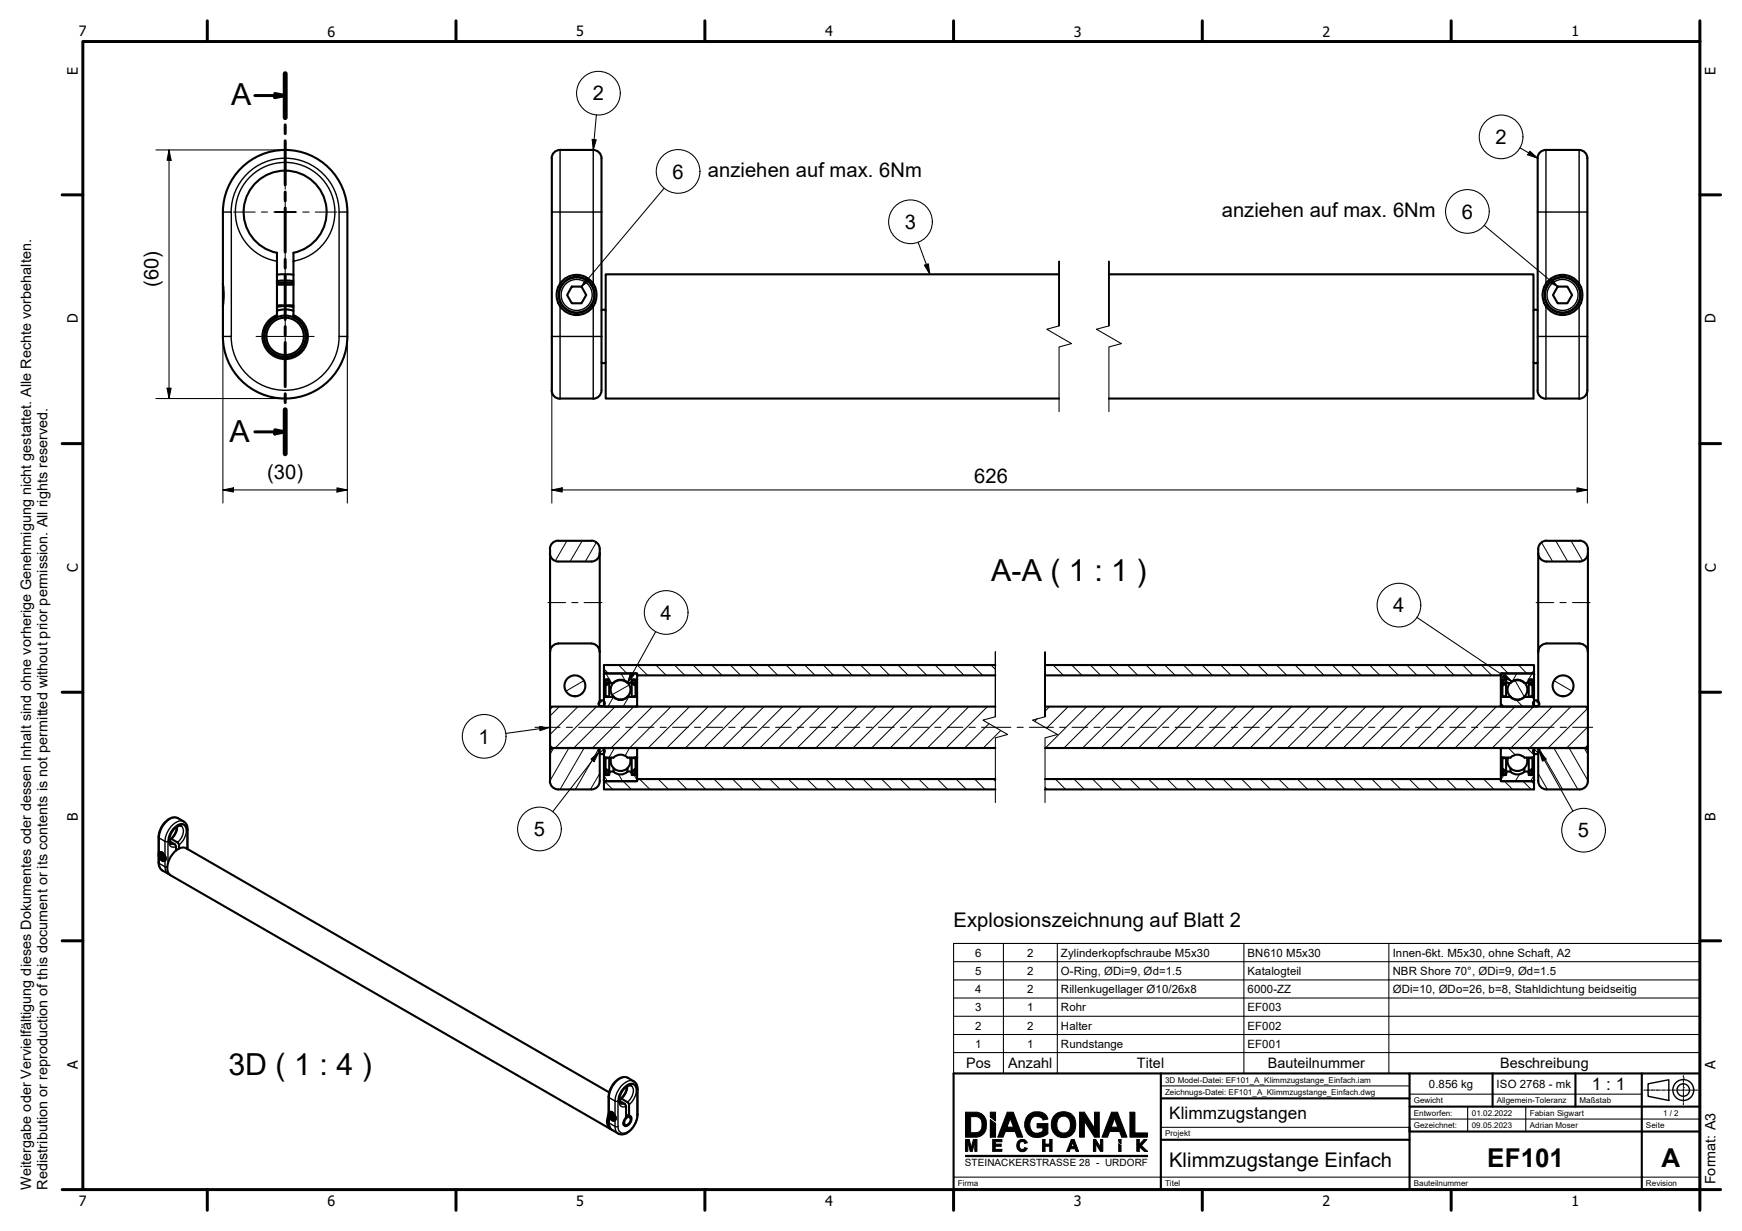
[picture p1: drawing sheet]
<svg xmlns="http://www.w3.org/2000/svg" width="420mm" height="297mm" viewBox="0 0 420 297" stroke-linecap="round" stroke-linejoin="round" font-family="sans-serif">
<!-- layer: Hatch (ISO) -->
<g fill="none" stroke="#000" stroke-width=".24">
<path d="M136.7 130.5l-2.8 4.8M140.4 130.5l-2.9 5M143.8 130.9l-2.6 4.6M371.8 130.9l2.7 4.6M375.2 130.5l2.9 5M378.9 130.5l2.8 4.8M134.9 170.5l-2.2 2.2M139.4 170.5l-6.7 6.7M140.8 164.2l-4.2 2.5M143.9 170.5l-10 10M145.3 169l-.9 1M145.7 161.4l1 1.1"/>
<path d="M145.9 167.2h.1M146.1 162.5l1.3 2.3M148 168.2l-1.4 2.3M148.4 170.5l-10 10M149.2 160.5l2 2M149.8 162.5l1.2 2.1M151.6 168.2l-1.3 2.3M151.7 165.3l-4 2.3M152.9 170.5l-10 10M153.4 165.4l-.1 .2M153.5 162.5l.2 .3M153.7 160.5l2.5 2.5"/>
<path d="M157.4 170.5l-10 10M158.2 160.5l2.5 2.5M161.8 170.5l-10 10-1.1 1.9M162.7 160.5l2.5 2.5M166.3 170.5l-10 10M167.2 160.5l2.5 2.5M170.8 170.5l-10 10M171.7 160.5l2.5 2.5M175.3 170.5l-10 10M176.1 160.5l2.5 2.5M179.8 170.5l-10 10M180.6 160.5l2.5 2.5"/>
<path d="M184.3 170.5l-10 10M185.1 160.5l2.5 2.5M188.8 170.5l-10 10M189.6 160.5l2.5 2.5M193.3 170.5l-10 10M194.1 160.5l2.5 2.5M197.8 170.5l-10.1 10M198.6 160.5l2.5 2.5M202.3 170.5l-10 10M203.1 160.5l2.5 2.5M206.8 170.5l-10 10M207.6 160.5l2.5 2.5"/>
<path d="M211.2 170.5l-9.9 10M212.1 160.5l2.5 2.5M215.7 170.5l-10 10M216.6 160.5l2.5 2.5M220.2 170.5l-10 10M221.1 160.5l2.5 2.5M224.7 170.5l-10 10M225.6 160.5l2.4 2.5M229.2 170.5l-10 10M230 160.5l2.5 2.5M233.7 170.5l-10 10M234.5 160.5l2.5 2.5"/>
<path d="M238.2 170.5l-10 10M238.5 174.6l-5.8 5.9M239 160.5l1.1 1M241.4 176.3l-4.2 4.2M250.2 173.4l-.6 .7M253.2 170.5l-1.1 1.1M254 160.5l2.5 2.5M257.6 170.5l-5.2 5.2M258.5 160.5l2.5 2.5M262.1 170.5l-10 10M263 160.5l2.5 2.5M266.7 170.5l-10.1 10"/>
<path d="M267.5 160.5l2.5 2.5M271.1 170.5l-10 10M271.9 160.5l2.5 2.5M275.6 170.5l-10 10M276.4 160.5l2.5 2.5M280.1 170.5l-10 10M280.9 160.5l2.6 2.5M284.6 170.5l-10 10M285.5 160.5l2.5 2.5M289.1 170.5l-10 10M289.9 160.5l2.5 2.5M293.6 170.5l-10 10"/>
<path d="M294.4 160.5l2.5 2.5M298.1 170.5l-10 10M298.9 160.5l2.5 2.5M302.6 170.5l-10 10M303.4 160.5l2.5 2.5M307 170.5l-9.9 10M307.9 160.5l2.5 2.5M311.5 170.5l-10 10M312.4 160.5l2.5 2.5M316 170.5l-10 10M316.9 160.5l2.5 2.5M320.5 170.5l-10 10"/>
<path d="M321.4 160.5l2.4 2.5M325 170.5l-10 10M325.8 160.5l2.5 2.5M329.5 170.5l-10 10M330.3 160.5l2.5 2.5M334 170.5l-10 10M334.8 160.5l2.5 2.5M338.5 170.5l-10 10M339.3 160.5l2.5 2.5M343 170.5l-10 10M343.8 160.5l2.5 2.5M347.5 170.5l-10 10"/>
<path d="M348.3 160.5l2.5 2.5M352 170.5l-10 10M352.8 160.5l2.5 2.5M356.4 170.5l-9.9 10M357.3 160.5l2.5 2.5M360.9 170.5l-10 10M361.8 160.5l2 2M362 169.7l.8 .8M362.2 162.5l-.2 .3M362.2 168l.3 .2M362.3 164.4h.1M363.1 164.8l.2 .1"/>
<path d="M365.4 164.2l2.3 3.9M365.4 170.5l-10 10M365.6 168.8l1.7 1.7M365.8 162.5l-1.1 2.1M366.3 160.5l2 2M369.4 168.2l.6 .5M369.5 162.5l-1.3 2.3M369.8 167.2h-.2M369.9 170.5l-10 10M370.3 169l.9 1M374.4 170.5l-10 10M374.8 164.2l4.3 2.5"/>
<path d="M378.9 170.5l-10 10M382.9 170.9l-9.5 9.6M383 179.9l-.6 .6M383 175.4l-5.1 5.1M133.5 180.5l-.8 1.5M137.2 180.5l-4.5 7.9M140.9 180.5l-5.8 10M144.4 180.7l-5.6 9.8M144.7 186.6l-2.3 3.9M145.7 187.1l.8 1.4M145.7 180.7l-1.1 1.1M145.9 185.5l1 .6"/>
<path d="M146 188.7l1.8 1.8M148.2 180.5l-1.3 2.3M149.1 186.8l1.1 1.7M150.3 188.5l2 2M153 187l.6 1.2M153.4 183.4l-.1 .1M154.3 188l2.5 2.5M158.7 188l2.5 2.5M163.2 188l2.5 2.5M167.7 188l2.5 2.5M172.2 188l2.5 2.5M176.7 188l2.5 2.5"/>
<path d="M181.2 188l2.5 2.5M185.7 188l2.5 2.5M190.2 188l2.5 2.5M194.6 188l2.6 2.5M199.2 188l2.5 2.5M203.7 188l2.5 2.5M208.2 188l2.5 2.5M212.6 188l2.5 2.5M217.1 188l2.5 2.5M221.6 188l2.5 2.5M226.1 188l2.5 2.5M230.6 188l2.5 2.5"/>
<path d="M235.1 188l2.5 2.5M239.6 188l.5 .5M252.1 190l.5 .5M254.6 188l2.4 2.5M259 188l2.5 2.5M263.5 188l2.5 2.5M268 188l2.6 2.5M272.5 188l2.5 2.5M277 188l2.5 2.5M281.5 188l2.5 2.5M286 188l2.5 2.5M290.5 188l2.5 2.5"/>
<path d="M295 188l2.5 2.5M299.5 188l2.5 2.5M304 188l2.5 2.5M308.4 188l2.5 2.5M312.9 188l2.5 2.5M317.4 188l2.5 2.5M321.9 188l2.5 2.5M326.4 188l2.5 2.5M330.9 188l2.5 2.5M335.4 188l2.5 2.5M339.9 188l2.5 2.5M344.4 188l2.5 2.5"/>
<path d="M348.9 188l2.5 2.5M353.4 188l2.5 2.5M357.8 188l2.5 2.5M362.3 186.3l.1 .1M362.5 182.8l.3 .2M362.7 187l-.7 1.2M362.8 188.5l2 2M363 186.8h.1M363.8 180.5l1.7 1.7M366.5 186.8l-1 1.7M367.3 188.5l2 2M368.3 180.5l1.7 1.7"/>
<path d="M369.8 185.5l-1.1 .6M370 187.1l-.8 1.4M370 180.7l1 1.1M371 186.6l2.2 3.9M371.3 180.7l5.6 9.8M374.8 180.5l5.8 10M378.5 180.5l4.5 7.9M382.1 180.5l.9 1.5"/>
</g>
<!-- layer: Visible (ISO) -->
<g fill="none" stroke="#000" stroke-width=".51">
<path d="M370.9 38.2v56M372.9 36.2a2.01 2.01 0 0 0-2.1 2M372.9 36.2h8a2.01 2.01 0 0 1 2 2v56a2.01 2.01 0 0 1-2 2M58.2 40.6a15 15 0 0 1 16.3-3.3 15 15 0 0 1 9.3 13.9v30a15 15 0 0 1-15 15 15 15 0 0 1-15-15v-30a15 15 0 0 1 4.4-10.6zM53.8 68.4l.2 2.8-.2 2.7M66.8 76.6a5 5 0 0 0-2 7.6 5 5 0 0 0 7.9 0 5 5 0 0 0-1.9-7.6M66.8 74.1l2.3-.3 1.7 .3M66.8 61a10 10 0 0 1-6.3-15.4 10 10 0 0 1 16.6 0 10 10 0 0 1-6.3 15.4M66.8 68.3l2.3-.2 1.7 .2M66.8 66.3l2.3-.1 1.7 .1M66.8 75l2.3-.3 1.7 .3M66.8 76.1a5.5 5.5 0 0 0-2.4 8.4 5.5 5.5 0 0 0 8.7 0 5.5 5.5 0 0 0-2.3-8.4"/>
<path d="M66.8 68.7h4M66.8 73.7h4M66.8 61v15.6M70.8 67.8l-2.3-.1-1.7 .1M70.8 61v15.6M137.9 69.2h2.4l1.1 2-1.1 2h-2.4l-1.1-2zM146.1 74.9a.74 .74 0 0 0-1 0M255.4 66.2h-109.3v30h109.3M267.5 66.2h102.4v30h-102.4M370.8 74.9a.74 .74 0 0 0-.9 0M375.7 69.2h2.3l1.2 2-1.2 2h-2.3l-1.1-2zM135.1 96.2a1.94 1.94 0 0 1-2-2v-56a2.01 2.01 0 0 1 2-2h8a2.01 2.01 0 0 1 2 2v56a2.01 2.01 0 0 1-2 2"/>
<path d="M135.1 96.2h8M145.1 87.5a.74 .74 0 0 0 1 0M369.9 87.5a.74 .74 0 0 0 .9 0M370.8 94.2a2.01 2.01 0 0 0 2.1 2M372.9 96.2h8M132.6 133.5a2.01 2.01 0 0 0 2 2h8.1a2.01 2.01 0 0 0 2-2M371 133.5a2.01 2.01 0 0 0 2 2h8M381 130.5a2.01 2.01 0 0 1 2 2v37.9M381 130.5h-8a2.01 2.01 0 0 0-2 2v36.7M383 133.5a2.01 2.01 0 0 1-2 2M132.7 157.3a2.02 2.02 0 0 1 2-2h8a2.1 2.1 0 0 1 2 2M371 157.3a2.02 2.02 0 0 1 2-2h8a2.02 2.02 0 0 1 2 2"/>
<path d="M132.7 180v1M133 170.7l-.3-.3v.6M144.4 169.7v.4M144.7 169.2v-36.7a1.94 1.94 0 0 0-2-2h-8.1a2.01 2.01 0 0 0-2 2l.1 37.9M145.6 170.2l.3 .3M145.7 162l.4 .5h7.6v.5h86.4M145.7 170.2v-2h2.3a2.35 2.35 0 0 0 3.3 0h2.4v2M145.7 163.9v4.3M145.9 164.5v3.7v-.3M145.9 162.5l-.3 .3M146 162.5h7.3M146.3 165a.53 .53 0 0 1-.2-.9 .53 .53 0 0 1 .8 .4v.5l-.9 .4v2.5l.5 .1v.2h-.4l-.2-.3"/>
<path d="M146.4 164.9l-.1 .3M146.4 164.9v.2M146.4 164.8a.36 .36 0 0 1-.3-.3 .36 .36 0 0 1 .3-.4 .36 .36 0 0 1 .4 .4v.4l-.9 .4v2.6M146.9 165v3.2M148 168.1h.1M151.3 168.1h.1M152.4 165v3.2M152.9 164.8a.36 .36 0 0 0 .3-.3 .36 .36 0 0 0-.3-.4 .36 .36 0 0 0-.4 .4v.4l.9 .4M152.9 164.9l.1 .3M152.9 164.9v.2M153 165a.53 .53 0 0 0 .2-.9 .53 .53 0 0 0-.8 .4v.5l.9 .4v2.5M153.2 168h-.4v.2h.4"/>
<path d="M153.2 167.9v.1M153.4 167.9l-.2 .3M153.4 164.5v3.7M153.7 163.9v4.3M153.7 170.2v.3M153.7 170.2l-.3 .3h-7.4M240.1 170.5h-107l-.4 .5v9l.4 .5h107M240.1 160.5h-94.4v3.4h1.2v.9h1.1a2.4 2.4 0 0 1 3.3 0h1.1v-.9h1.3v-1.1l-.3-.3M252.1 170.5h130.4l.5 .5v9l-.5 .5h-130.4M252.1 160.5h117.9v1.5l-.5 .5h-7.5v.5h-109.9M362 170.2v-2h2.3a2.4 2.4 0 0 0 3.4 0h2.3v2M362 163.9v4.3"/>
<path d="M362 170.2v.3M362 170.2l.3 .3M362.2 164.5v3.7v-2.9l.9-.4v-.4a.36 .36 0 0 0-.3-.4 .36 .36 0 0 0-.4 .4 .36 .36 0 0 0 .4 .3M362.3 162.5h7.4M362.3 162.5l-.3 .3v1.1h1.3v.9h1a2.4 2.4 0 0 1 3.4 0M362.8 164.9l-.2 .3M362.8 164.9v.2M363.3 164.5v.5l-.9 .4v2.5l.5 .1v.2h-.4l-.3-.3M363.3 165v3.2M363.3 164.5a.53 .53 0 0 0-.8-.4 .53 .53 0 0 0 .1 .9M364.3 168.1h.1M367.7 168.1h.1"/>
<path d="M368.7 165v3.2M368.9 164.5v.4l.9 .4M368.9 164.5a.36 .36 0 0 1 .4-.4 .36 .36 0 0 1 .3 .4 .36 .36 0 0 1-.3 .3M369.2 165.1v-.2l.2 .3M369.4 165a.53 .53 0 0 0 .2-.9 .53 .53 0 0 0-.9 .4v.5l.9 .4-.1 2.6M369.5 168h-.4v.2h.4M369.7 162.5l.3 .3M369.8 164.5v3.7M369.8 167.9l-.3 .3M370 162v1.9h-1.3v.9h-1M370 163.9v4.3M370 170.2l-.3 .3h-7.4"/>
<path d="M371.3 169.7v.4M382.7 170.7l.3-.3v.6M383 180v1M42.7 199.5a4.3 4.3 0 0 1-1.6 3M43.7 199.3a2.69 2.69 0 0 0-2.6 2.1l-.2 .9a1.41 1.41 0 0 0 .3 1.4M133.1 180.5h11l.6 .5v7.5a2.01 2.01 0 0 1-2 2h-8.1a1.94 1.94 0 0 1-1.9-2v-7.5zM145.6 188.2l.3 .3M145.7 180.8v2h2.3a2.4 2.4 0 0 1 3.4 0h2.3v-2M145.7 182.8v4.2M145.9 185.6l.9 .5v.4a.36 .36 0 0 1-.4 .3 .36 .36 0 0 1-.3-.3 .36 .36 0 0 1 .3-.4M145.9 182.8v3.7M145.9 180.5l-.3 .3"/>
<path d="M146 180.5h7.4l.3 .3M146.1 182.8h.4v.2h-.5v2.5l.9 .5v.5a.53 .53 0 0 1-.8 .4 .53 .53 0 0 1 .2-.9M146.1 182.8l-.2 .2M146.3 186l.1 .1M146.3 185.8v.2M146.4 185.9v.2M146.9 182.8v3.2M147.4 182.8a2.39 2.39 0 0 0 2.3 3.2 2.39 2.39 0 0 0 2.2-3.2M148 186.2a2.39 2.39 0 0 0 3.3 0M148 185.4v.8h-1.1v.8h-1.2v2M151.3 185.4v.8h1.1v.8h1.3v1.2l-.2 .3h-7.5M152.4 182.8v3.2"/>
<path d="M152.9 185.9v.2M153 186l-.1 .1M153 185.8v.2M153.2 183h.1M153.2 182.8l.2 .2v2.6l-.9 .5v.4a.36 .36 0 0 0 .4 .3 .36 .36 0 0 0 .3-.3 .36 .36 0 0 0-.3-.4M153.2 182.8h-.4v.2h.4M153.3 183v2.5l-.9 .5v.5a.53 .53 0 0 0 .8 .4 .53 .53 0 0 0-.2-.9M153.4 182.8v3.7M153.7 180.5v.3M153.7 182.8v4.2M240.1 188h-86.4v.5h-7.6l-.4 .5v1.5h94.4M252.1 188h109.9v.5h7.5l.5 .5v1.5h-117.9"/>
<path d="M362 180.8v2h2.3a2.35 2.35 0 0 1 3.4 0h2.3v-2M362 180.5v.3M362 182.8v4.2M362.2 185.6l.9 .5v.4a.36 .36 0 0 1-.3 .3 .36 .36 0 0 1-.4-.3 .36 .36 0 0 1 .4-.4M362.2 182.8v3.7M362.3 180.5l-.3 .3M362.4 182.8l-.2 .2M362.5 182.8h.4v.2h-.5v2.5l.9 .5v.5M362.6 185.8l.2 .3M362.6 186a.53 .53 0 0 0-.1 .9 .53 .53 0 0 0 .8-.4M362.8 185.9v.2M363.3 182.8v3.2"/>
<path d="M363.8 182.8a2.39 2.39 0 0 0 2.2 3.2 2.39 2.39 0 0 0 2.2-3.2M364.3 186.2a2.39 2.39 0 0 0 3.4 0M364.3 185.4v.8h-1v.8h-1.3v1.2l.3 .3M367.7 185.4v.8h1v.8h1.3v2M368.7 182.8v3.2M369.2 185.9v.2l.2-.1M369.3 186.1a.36 .36 0 0 1 .3 .4 .36 .36 0 0 1-.3 .3 .36 .36 0 0 1-.4-.3M369.4 185.8v.2M369.5 182.8h-.4l.4 .2M369.5 182.8l.3 .2v2.6l-.9 .5v.4M369.5 183l.1 2.5-.9 .5v.5a.53 .53 0 0 0 .9 .4 .53 .53 0 0 0-.2-.9M369.7 180.5l.3 .3"/>
<path d="M369.8 182.8v3.7M370 182.8v4.2M370 188.2l-.3 .3h-7.4M381 190.5h-8a2.01 2.01 0 0 1-2-2v-7.5l.5-.5h11l.5 .5v7.5a2.01 2.01 0 0 1-2 2M38.4 205.7a1.36 1.36 0 0 1 1.6 1.7 .73 .73 0 0 1-.8 .4 .73 .73 0 0 1-.6-.7l-.3-.7zM38.8 205.6a1.17 1.17 0 0 0 .6 2l.4-.1M38.9 206.2l.4 .2 .2 .6-.2 .2-.4-.2-.2-.6zM39 206.3l-.3 .1M39.2 205.7h-.5l-.3 .3M39.2 206.4l.1 .3M39.5 206.8l-.6 .2M39.8 207.5l-.4 .1"/>
<path d="M39.9 206.9l-.1 .6M40.9 203l1.3 .8 .3 .5v.9M41 203.1l.1-.5 .2-.2 1.5 .9 .3 .4 .1 1.1M45.3 204.9v-4.7a2.08 2.08 0 0 0-1-2l-1.4-.8a2.86 2.86 0 0 0-3.4 1.4l-.8 1.3-.4 1.4-.1 6.6a2.33 2.33 0 0 0 1 1.9l1.7 1M146.7 270.5l.1 .8M146.8 269.6l-.1 1.3 .2 .7M146.8 268.9a2.99 2.99 0 0 0 .3 3.5l.3 .1M146.9 263.6l-102-58.9a3.4 3.4 0 0 0-3.8 2.1 4 4 0 0 0-.2 4.2l106.3 61.4M146.9 268.4a1.29 1.29 0 0 1 1.6 1.2 .65 .65 0 0 1-.4 .9 .65 .65 0 0 1-.8-.4 1.5 1.5 0 0 1-.4-1.7zM147.3 268.3a1.14 1.14 0 0 0-.3 1.2 1.14 1.14 0 0 0 1 .8l.4-.1M147.4 268.8l.4 .3 .2 .5-.2 .3-.4-.3-.2-.5zM147.6 268.9l-.4 .2"/>
<path d="M147.7 268.4h-.5l-.2 .2M147.8 269l.1 .4M148 269.4l-.6 .2M148.3 261.1a2.68 2.68 0 0 1 3.2-1l1.4 .8a2.06 2.06 0 0 1 .9 1.9v6.2a5.2 5.2 0 0 1-3.5 4.7l-1-.1-1.6-.9a2.33 2.33 0 0 1-.9-1.9v-6.1a5.6 5.6 0 0 1 1.5-3.6zM148.4 270.2l-.5 .1M148.5 269.6l-.1 .6M149.4 265.6l1.3 .7 .3 .5v2.8a1.33 1.33 0 0 0-.3 2.1 1.68 1.68 0 0 0 1.4-2.3l-.4-.2M149.4 265l.2 .2M149.6 265.8v-.6l.2-.1 1.8 1.1 .1 3M150.4 271l.1 .4 .3 .2 .5-.2M151 269.6l.5-.3a.53 .53 0 0 1 .6 .6M151 269.9l.5-.4a.52 .52 0 0 1 .6 .2 .52 .52 0 0 1 0 .6 1.09 1.09 0 0 1-1.4 1.1l-.1-.7z"/>
<path d="M151 268.9l.6 .4M151.2 262.2a4.3 4.3 0 0 1-1.6 2.9M151.6 269.3l.5 .2v.4M151.7 269.2l-.1 .1M152.1 269.9v.1M152.2 262a2.61 2.61 0 0 0-2.5 2l-.3 1a1.33 1.33 0 0 0 .3 1.3"/>
<circle cx="139.1" cy="71.2" r="4.3"/>
<circle cx="139.1" cy="71.2" r="4.8"/>
<circle cx="376.9" cy="71.2" r="4.3"/>
<circle cx="376.9" cy="71.2" r="4.8"/>
<circle cx="68.8" cy="81.2" r="4.5"/>
<circle cx="68.8" cy="81.2" r="5"/>
<circle cx="138.7" cy="165.5" r="2.52"/>
<circle cx="145.1" cy="169.7" r=".74"/>
<circle cx="149.7" cy="166.4" r="2.39"/>
<circle cx="366" cy="166.4" r="2.39"/>
<circle cx="370.5" cy="169.7" r=".74"/>
<circle cx="377" cy="165.5" r="2.52"/>
<circle cx="145.1" cy="181.2" r=".74"/>
<circle cx="370.5" cy="181.2" r=".74"/>
</g>
<!-- layer: Visible Narrow (ISO) -->
<g fill="none" stroke="#000" stroke-width=".34">
<path d="M135.1 36.2v32.2l.4 .3M143.1 36.2v32.2l-.4 .3M372.9 36.2v32.2l.4 .3M380.9 36.2v32.2l-.5 .3M53.8 51.2h2v30h-2M55.8 51.2a13 13 0 0 1 13-13 13 13 0 0 1 13 13M83.8 51.2h-2v30M133.1 51.2h12M370.9 51.2h12M66.8 63a12 12 0 0 1-8.1-18.4 12 12 0 0 1 20.1 0 12 12 0 0 1-8 18.4M66.8 68.6l1.7-.1 2.3 .1M67.9 73.7l-1.1 .2"/>
<path d="M69.6 73.7l1.2 .2M134.6 69.3l.5 .2M135.1 72.9l-.5 .2M135.5 73.6l-.4 .3v22.3M142.7 73.6l.4 .3v22.3M143.1 72.9l.5 .2M143.6 69.3l-.5 .2M372.4 69.3l.5 .2M372.9 72.9l-.5 .2M373.3 73.6l-.4 .3v22.3M380.4 73.6l.5 .3v22.3M380.9 72.9l.4 .2"/>
<path d="M381.3 69.3l-.4 .2M55.8 81.2a13 13 0 0 0 13 13 13 13 0 0 0 13-13M81.8 81.2h2M133.1 81.2h12M370.9 81.2h12M42.8 199.4a4.1 4.1 0 0 1-1.4 3.1M42.9 197.4a2.94 2.94 0 0 0-3.4 1.7l-.8 1.5-.3 1.6M43.7 199.3a2.6 2.6 0 0 1-.6 3.7l-.3 .3M44.3 198.2a2.95 2.95 0 0 0-3.4 1.7l-.8 1.6-.3 1.5M38.2 202l.2 .2M38.2 208.1l.2 .3M38.3 205.9h.2"/>
<path d="M38.3 206.6h.1M38.4 208.4l.1 .8 .7 .8M38.4 202.2v3.5l.2 .1M38.4 208.4l1.4 .8M38.4 202.2l1.4 .8M38.5 206.8l-.1 1.6M38.6 205.9a1 1 0 0 1 1 .5 1 1 0 0 1-.1 1.1 1.15 1.15 0 0 1-.9-1.6zM38.7 205.7l.6 .2M39.8 209.2h.5M39.8 203h.7M39.8 209.2v.4a1.49 1.49 0 0 0 .8 1.2M39.8 203v3.5"/>
<path d="M39.8 207.5v1.7M39.9 206.7v.5l-.2 .3M39.9 207.4v.1M40.5 203v5.3M41.2 203.7h.9M43.2 203.9a4.2 4.2 0 0 0 1.5-4.3 1.26 1.26 0 0 0-2.1-.2 4 4 0 0 0-1.7 4.5 1.17 1.17 0 0 0 1.6 .4M45.1 200.3a1.49 1.49 0 0 0-.9-1.5 1.49 1.49 0 0 0-1.8 .5 5.3 5.3 0 0 0-1.9 3.7M45.1 200.3v4.5M45.3 200.2l-.2 .1M146.8 269.7v1.5M146.8 264.7l.1 .2M146.8 270.8l.1 .2"/>
<path d="M146.9 268.5h.1M146.9 271l.3 1.2 .5 .5M146.9 264.9v3.5l.2 .1M146.9 271l1.4 .8M146.9 264.9l1.4 .8M147 269.3h-.1M147.1 269.5h-.2v1.5M147.1 268.6a1 1 0 0 1 1 .5 1 1 0 0 1-.1 1.1 1.12 1.12 0 0 1-.9-1.6zM147.2 268.4l.7 .1M148.3 271.8h.8M148.3 265.7h.8M148.3 271.8l.2 .9 .6 .8"/>
<path d="M148.3 265.7v3.5M148.4 269.4l.1 .5-.2 .3M148.4 270.1l-.1 1.7M149.1 265.7v6.1M149.7 266.3h1M151.3 262.1a3.9 3.9 0 0 1-1.4 3M151.5 260.1a3.4 3.4 0 0 0-3.8 2.1l-.6 1.6-.2 1.1M151.7 266.6a3.9 3.9 0 0 0 1.4-4.6 1.89 1.89 0 0 0-2.7 .7 3.3 3.3 0 0 0-.7 4.2 1.2 1.2 0 0 0 1.3 .1M152.2 262a2.6 2.6 0 0 1-.5 3.6l-.4 .4M152.9 260.9a2.67 2.67 0 0 0-3.1 1.2l-1 1.5-.5 2.1M153.6 263a1.4 1.4 0 0 0-.6-1.5 1.4 1.4 0 0 0-1.7 .2 5 5 0 0 0-2.2 4M153.6 263v6.1"/>
<path d="M153.8 269v.1a5.4 5.4 0 0 1-2.8 4.2 1.37 1.37 0 0 1-1.5-.1 1.37 1.37 0 0 1-.4-1.4M153.8 262.8l-.2 .2"/>
<circle cx="139.1" cy="71.2" r="3.7"/>
<circle cx="376.9" cy="71.2" r="3.7"/>
</g>
<!-- layer: Break Line (ISO) -->
<path d="M255.4 78.6v-15.6v15.6l-2.9 .8 5.9 3.5-3 .8v15.6M267.5 78.6v-15.6v15.6l-3 .8 6 3.5-3 .8v15.6M240.1 173v-15.7v15.7l-3 .8 5.9 3.4-2.9 .8v15.7M252.1 173v-15.7v15.7l-3.1 .8 6.1 3.4-3 .8v15.7" fill="none" stroke="#000" stroke-width=".25"/>
<!-- layer: Hatch (ISO) -->
<g fill="#000">
<path d="M234.1 269.4v3.9h1.3a1.79 1.79 0 0 0 1.5-2.4 1.55 1.55 0 0 0-1.5-1.5zM232.9 268.4v6h2.5a2.88 2.88 0 0 0 2.4-3.9 2.43 2.43 0 0 0-2.4-2.1z" fill-rule="evenodd"/>
<path d="M232.9 275h.9l.5 1.9 .5-1.9h.8v2.8h-.5v-2.2l-.6 2.2h-.5l-.6-2.2v2.2h-.5z" fill-rule="evenodd"/>
<path d="M238.9 270.2l1.2 .9v3.3h-1.2z" fill-rule="evenodd"/>
<path d="M238.9 268.4h1.2v2.1l-1.2-.9z" fill-rule="evenodd"/>
<path d="M239.4 275h2.2v.5h-1.6v.6h1.5v.5h-1.5v.8h1.6v.4h-2.2z" fill-rule="evenodd"/>
<path d="M243.7 269.9l-.8 2.1h1.6zM243 268.4l-2.3 6h1.2l.6-1.4h2.4l.5 1.4h1.3l-2.3-6z" fill-rule="evenodd"/>
<path d="M245.5 275.4a1.25 1.25 0 0 1 2.2 .3l-.6 .2a.64 .64 0 0 0-.5-.5 .64 .64 0 0 0-.6 .4 1.05 1.05 0 0 0 .5 1.6l.5-.2 .1-.3 .6 .2a1.35 1.35 0 0 1-1.8 .6 1.35 1.35 0 0 1-.5-1.9z" fill-rule="evenodd"/>
<path d="M247.9 269.1a3 3 0 0 1 4.7 .7l.1 .2-1.2 .2-.1-.3a1.75 1.75 0 0 0-2-.5 2.37 2.37 0 0 0 0 3.9 2.44 2.44 0 0 0 2.1-.4v-.8h-1.4v-1h2.6v2.4a3.2 3.2 0 0 1-3.7 .8 3.2 3.2 0 0 1-1.9-3.4l.3-1z" fill-rule="evenodd"/>
<path d="M251.5 275h.6v1.1h1.1v-1.1h.5v2.8h-.5v-1.2h-1.1v1.2h-.6z" fill-rule="evenodd"/>
<path d="M255.3 269.9a2.52 2.52 0 0 0 .6 3.5 1.86 1.86 0 0 0 1.9-.6 1.86 1.86 0 0 0 .3-1.9 1.62 1.62 0 0 0-1-1.5 1.62 1.62 0 0 0-1.8 .5zM254.3 269.3a3.4 3.4 0 0 0 1 5 2.93 2.93 0 0 0 3.1-.4 2.93 2.93 0 0 0 1-2.9 2.94 2.94 0 0 0-2-2.6 2.94 2.94 0 0 0-3.1 .9z" fill-rule="evenodd"/>
<path d="M258.7 275.7l-.3 1h.7zM258.4 275l-1.1 2.8h.6l.2-.6h1.2l.2 .6h.6l-1-2.8z" fill-rule="evenodd"/>
<path d="M260.4 268.4h1.1l2.5 3.9v-3.9h1.1v6h-1.1l-2.5-3.9v3.9h-1.1z" fill-rule="evenodd"/>
<path d="M263.7 275h.6l1.1 1.8v-1.8h.6v2.8h-.6l-1.1-1.8v1.8h-.6z" fill-rule="evenodd"/>
<path d="M268.8 269.9l-.8 2.1h1.6zM268.1 268.4l-2.3 6h1.3l.5-1.4h2.4l.6 1.4h1.2l-2.3-6z" fill-rule="evenodd"/>
<path d="M269.8 276l.6 .4v1.4h-.6z" fill-rule="evenodd"/>
<path d="M269.8 275h.6v1l-.6-.5z" fill-rule="evenodd"/>
<path d="M272.5 268.4h1.2v5h3.1v1h-4.3z" fill-rule="evenodd"/>
<path d="M274.2 275h.6v1.2l1.1-1.2h.7l-1.3 1.4 1.5 1.4h-.8l-1.1-1-.1 1h-.6z" fill-rule="evenodd"/>
</g>
<path d="M232.9 278.9h43.9" fill="none" stroke="#000" stroke-width=".3"/>
<!-- layer: Symbol (ISO) -->
<g fill="none" stroke="#000" stroke-width=".25">
<path d="M142.8 33.6l1 .1-.7 2.5zM143.8 27.7l-.7 8.5M366.6 35.7l4.3 2.5M369 36.5l1.9 1.7-2.4-.8zM160.2 45.4l-19.9 23.8M221.4 58.4l2.9 7.8M358 54.4l17.7 14.8M141.5 67l.7 .6-1.9 1.6zM223 64l.9-.3 .4 2.5zM374.1 67.2l1.6 2-2.2-1.2zM158.2 152.4l-6.9 12.4M341.7 149l23 15.4"/>
<path d="M130.1 175.4h.8M130.1 175.6l.2 .7 2.1-.7M132 175.6l-10 1.4M152.1 162.4l.9 .4-1.7 2zM362.9 162.6l1.8 1.8-2.4-1zM142.5 183.2l1.9-1.7-1.1 2.3zM144.4 181.5l-11.1 14.4M371.3 181.2l1.6 2-.9 .5zM371.3 181.2l8.1 14.5M230 232.1h180M230 236.5h180M242 227.7v31.3"/>
<path d="M255 227.7v31.3M300 227.7v31.3M335 227.7v31.3M230 254h180v-26.3h-180v31.3h180v-5M230 240.8h180M230 245.2h180M230 249.6h180"/>
<circle cx="144.3" cy="22.5" r="5.3"/>
<circle cx="362.1" cy="33" r="5.3"/>
<circle cx="163.6" cy="41.4" r="5.3"/>
<circle cx="219.6" cy="53.5" r="5.3"/>
<circle cx="353.9" cy="51" r="5.3"/>
<circle cx="160.7" cy="147.8" r="5.3"/>
<circle cx="337.4" cy="146" r="5.3"/>
<circle cx="116.8" cy="177.7" r="5.3"/>
<circle cx="130.1" cy="200" r="5.3"/>
<circle cx="382" cy="200.3" r="5.3"/>
</g>
<!-- layer: Section Line (ISO) -->
<g fill="none" stroke="#000" stroke-width=".72">
<path d="M68.8 17.8v10.6M61.5 23.1h7.3M66.3 22.5l2.5 .6-2.5 .5zM68.8 30.1v2.1M68.8 34v10.6M68.8 46.3v2.2M68.8 50.2v10.6M68.8 62.6v2.1M68.8 66.4v10.7M68.8 78.8v2.1M68.8 82.7v10.6M68.8 95v2.1"/>
<path d="M68.8 98.9v10.6M61.5 104.2h7.3M66.3 103.7l2.5 .5-2.5 .5z"/>
</g>
<path d="M68.8 17.8v10.6M68.8 98.9v10.6" fill="none" stroke="#000" stroke-width="1.2"/>
<path d="M66.3 22.5l2.5 .6-2.5 .5zM66.3 103.7l2.5 .5-2.5 .5z" fill="#000"/>
<!-- layer: Border (ISO) -->
<g fill="none" stroke="#000" stroke-width=".72">
<path d="M20 10h390v277h-390zM50 5v5M110 5v5M170 5v5M230 5v5M290 5v5M350 5v5M410 5v5M15 47h5M410 47h5M15 107h5M410 107h5"/>
<path d="M15 167h5M410 167h5M15 227h5M410 227h5M15 287h5M50 287v5M110 287v5M170 287v5M230 287v5M290 287v5M350 287v5M415 287h-5v5"/>
</g>
<!-- layer: Title (ISO) -->
<g fill="none" stroke="#000" stroke-width=".25">
<path d="M406 259.5v.4M238.9 270.2l1.2 .9M269.8 276l.6 .4M280 262h60M280 272h60M340 264h56M340 270h70M354 267v6M368 267v6M396.5 263h.4M397.1 263h.1M397.3 263h.8"/>
<path d="M398.3 263h.1M398.5 263h.7M399.5 263h.1M399.7 263h.7M400.6 263h.1M400.9 263h.7M401.8 263h.1M402 263h.8M403 263h.1M403.2 263h.8M404.2 263h.1M404.4 263h.8"/>
<path d="M405.3 263h.1M405.6 263h.8M406 260.1h.1M406 262.5h.1M406 260.3v.8M406 261.3h.1M406 261.5v.7M406 262.7v.7M406 263.6h.1M406 263.8v.8M406 264.8h.1M406 265v.8"/>
<path d="M406 265.9v.1M406 266.2v.4M406.5 263h.1M406.7 263h.8M407.7 263h.1M407.9 263h.8M408.9 263h.1M409.1 263h.4M230 284h180"/>
</g>
<!-- layer: Sketch Geometry (ISO) -->
<g fill="none" stroke="#000" stroke-width=".25">
<path d="M232.9 268.4a4.8 4.8 0 0 1 4.1 .6 3.5 3.5 0 0 1-.5 5.1l-1.1 .3h-2.5zM232.9 278.8h43.9v.3h-43.9zM232.9 275h.9l.5 1.9 .5-1.9h.8v2.8h-.5v-2.2l-.6 2.2h-.5l-.6-2.2v2.2h-.5zM234.1 269.4a2.37 2.37 0 0 1 2.4 .5 2.65 2.65 0 0 1-.3 3.2l-.8 .2h-1.3zM238.9 268.4v1.2v-1.2M238.9 270.2v4.2v-4.2M238.9 268.4h1.2v2.1l-1.2-.9M239.4 275h2.2v.5h-1.6v.6h1.5v.5h-1.5v.8h1.6v.4h-2.2zM240.1 271.1v3.3h-1.2M243 268.4h1.4l2.3 6h-1.3l-.5-1.4h-2.4l-.6 1.4h-1.2zM243.7 269.9l.8 2.1h-1.6zM246.8 275.5a.9 .9 0 0 0-1 .9 .9 .9 0 0 0 1 .9"/>
<path d="M246.8 275.5l.4 .4M247.7 277.1l-.5-.2-.4 .4M247.7 275.7l-.6 .2M247.7 277.1l-.6 .7h-1M247.7 275.8a1.36 1.36 0 0 0-1.8-.7 1.36 1.36 0 0 0-.6 1.9l.2 .3 .6 .5M247.8 273.4a3.5 3.5 0 0 0 4.9 .1M247.8 269.3a3.5 3.5 0 0 0 0 4.1M248.7 272.6a1.9 1.9 0 0 0 2.9 .3l-.1-.8h-1.4v-1h2.6v2.4M249.1 268.5l-.7 .3-.6 .5M250 269.4l1.2 .3M250 269.3a2.08 2.08 0 0 0-1.3 3.3M251.2 268.4l-.9-.1-1.3 .1"/>
<path d="M251.2 268.4a1.97 1.97 0 0 1 1.5 1.6l-1.1 .2-.4-.5M251.5 275h.6v1.1h1.1v-1.1h.5v2.8h-.5v-1.2h-1.1v1.2h-.6zM253.8 270l-.2 1.4 .2 1.4M253.8 270a3 3 0 0 1 3.9-1.5 3 3 0 0 1 1.7 3.8 2.92 2.92 0 0 1-2.6 2.2 2.92 2.92 0 0 1-3-1.7M255 270.6a1.96 1.96 0 0 0 1.7 2.8h.1M255.7 269.6a1.58 1.58 0 0 1 2.4 1M255.7 269.6l-.5 .4-.2 .6M258.1 270.5a2.23 2.23 0 0 1-1.3 2.9M258.4 275h.7l1 2.8h-.6l-.2-.6h-1.2l-.2 .6h-.6zM258.7 275.7l.4 1h-.7zM260.4 268.4h1.1l2.5 3.9v-3.9h1.1v6h-1.1l-2.5-3.9v3.9h-1.1zM263.7 275h.6l1.1 1.8v-1.8h.6v2.8h-.6l-1.1-1.8v1.8h-.6z"/>
<path d="M268.1 268.4h1.4l2.3 6h-1.2l-.6-1.4h-2.4l-.5 1.4h-1.3zM268.8 269.9l.8 2.1h-1.6zM269.8 275h.6v1l-.6-.5zM269.8 276v1.8h.6v-1.4M272.5 268.4h1.2v5h3.1v1h-4.3zM274.2 275h.6v1.2l1.1-1.2h.7l-1.3 1.4 1.5 1.4h-.8l-1.1-1-.1 1h-.6z"/>
</g>
<!-- layer: Title (ISO) -->
<path d="M280 259h60v6M340 259h56M360 259v8M380 259v8M280 265h60v10M280 275h60v12M340 267h56v-8h14v28h-180v-28h50v28M410 267h-14v6h-56v-1M410 273h-14v14" fill="none" stroke="#000" stroke-width=".51"/>
<g fill="none" stroke="#000" stroke-width=".34">
<path d="M397.5 261.5l5-1v5l-5-1z"/>
<circle cx="406" cy="263" r="2.52"/>
<circle cx="406" cy="263" r="1.5"/>
</g>
<!-- layer: Center Mark (ISO) -->
<path d="M56.3 51.2h5.3M63 51.2h1.5M66 51.2h2.8h-2.5M71.3 51.2h-2.5h2.7M73 51.2h1.5M76 51.2h5.3M61.8 81.2h14" fill="none" stroke="#000" stroke-width=".25"/>
<!-- layer: Centerline (ISO) -->
<g fill="none" stroke="#000" stroke-width=".25">
<path d="M68.8 38.7v4M68.8 44.2v1.5M68.8 47.2v8M68.8 56.7v1.5M68.8 59.7v7M68.8 68.2v1.5M68.8 71.2v17M132.2 145.4h4.2M137.9 145.4h1.5M140.9 145.4h4.3M370.5 145.4h4.2M376.3 145.4h1.4"/>
<path d="M379.3 145.4h4.2M129 175.5h6.1M136.6 175.5h1.5M139.6 175.5h9.8M150.9 175.5h1.5M153.9 175.5h3.8M159.2 175.5h1.5M162.2 175.5h3.8M167.5 175.5h1.5M170.5 175.5h3.8M175.8 175.5h1.5M178.8 175.5h3.7"/>
<path d="M184.1 175.5h1.4M187.1 175.5h3.7M192.3 175.5h1.5M195.3 175.5h3.8M200.6 175.5h1.5M203.6 175.5h3.8M208.9 175.5h1.5M211.9 175.5h3.8M217.2 175.5h1.5M220.2 175.5h3.7M225.5 175.5h1.4M228.5 175.5h3.7"/>
<path d="M233.7 175.5h1.5M236.7 175.5h7.1M245.3 175.5h1.5M248.3 175.5h5.8M255.6 175.5h1.4M258.6 175.5h3.7M263.9 175.5h1.4M266.9 175.5h3.7M272.1 175.5h1.5M275.1 175.5h3.8M280.4 175.5h1.5M283.4 175.5h3.8"/>
<path d="M288.7 175.5h1.5M291.7 175.5h3.8M297 175.5h1.5M300 175.5h3.7M305.3 175.5h1.4M308.3 175.5h3.7M313.5 175.5h1.5M316.5 175.5h3.8M321.8 175.5h1.5M324.8 175.5h3.8M330.1 175.5h1.5M333.1 175.5h3.8"/>
<path d="M338.4 175.5h1.5M341.4 175.5h3.7M346.7 175.5h1.4M349.7 175.5h3.7M354.9 175.5h1.5M357.9 175.5h3.8M363.2 175.5h1.5M366.2 175.5h8.6M376.3 175.5h1.5M379.3 175.5h4.8"/>
</g>
<!-- layer: Symbol (ISO) -->
<path d="M142.8 33.6l1 .1-.7 2.5zM369 36.5l1.9 1.7-2.4-.8zM141.5 67l.7 .6-1.9 1.6zM223 64l.9-.3 .4 2.5zM374.1 67.2l1.6 2-2.2-1.2zM130.1 175.3l2.6 .2-2.4 .8zM152.1 162.4l.9 .4-1.7 2zM362.9 162.6l1.8 1.8-2.4-1zM142.5 183.2l1.9-1.7-1.1 2.3zM371.3 181.2l1.6 2-.9 .5z" fill="#000"/>
<!-- layer: Dimension (ISO) -->
<g fill="none" stroke="#000" stroke-width=".25">
<path d="M37.6 36.2h31.2M40.8 36.2l.5 2.5h-1zM40.8 36.2v60M53.8 68.4v53M37.6 96.2h31.2M40.3 93.7h1l-.5 2.5zM83.8 81.2v40.2M133.1 81.2v40.2M382.9 81.2v40.2M53.8 118.2l2.5-.5v1zM53.8 118.2h30M81.3 117.7l2.5 .5-2.5 .5z"/>
<path d="M133.1 118.2l2.5-.5v1zM133.1 118.2h249.8M380.4 117.7l2.5 .5-2.5 .5z"/>
</g>
<path d="M40.8 36.2l.5 2.5h-1zM40.3 93.7h1l-.5 2.5zM53.8 118.2l2.5-.5v1zM81.3 117.7l2.5 .5-2.5 .5zM133.1 118.2l2.5-.5v1zM380.4 117.7l2.5 .5-2.5 .5z" fill="#000"/>
<g font-size="7.3">
<text x="55.8" y="25.4">A</text>
<text x="55.3" y="106.5">A</text>
<text x="239.1" y="140.2">A-A ( 1 : 1 )</text>
<text x="55.1" y="259.5">3D ( 1 : 4 )</text>
</g>
<g font-size="6.3">
<text x="358.7" y="281.5">EF101</text>
<text x="400.7" y="281.5">A</text>
</g>
<g font-size="4.9">
<text x="143" y="24.2">2</text>
<text x="360.7" y="34.8">2</text>
<text x="162.2" y="43.1">6</text>
<text x="170.7" y="42.8">anziehen auf max. 6Nm</text>
<text x="294.7" y="52.5">anziehen auf max. 6Nm</text>
<text x="352.6" y="52.8">6</text>
<text x="218.3" y="55.3">3</text>
<text x="38.2" y="69.3" transform="rotate(-90 38.2 69.3)">(60)</text>
<text x="64.4" y="115.7">(30)</text>
<text x="234.9" y="116.7">626</text>
<text x="159.3" y="149.5">4</text>
<text x="336" y="147.8">4</text>
<text x="115.4" y="179.4">1</text>
<text x="128.8" y="201.7">5</text>
<text x="380.6" y="202">5</text>
<text x="230" y="223.7">Explosionszeichnung auf Blatt 2</text>
<text x="282" y="281.6">Klimmzugstange Einfach</text>
</g>
<g font-size="4.1">
<text x="383.9" y="263">1 : 1</text>
<text x="282" y="270">Klimmzugstangen</text>
</g>
<g font-size="3.5">
<text x="233" y="257.8">Pos</text>
<text x="243.2" y="257.8">Anzahl</text>
<text x="274.2" y="257.8">Titel</text>
<text x="305.8" y="257.8">Bauteilnummer</text>
<text x="361.8" y="257.8">Beschreibung</text>
<text x="7.5" y="287" transform="rotate(-90 7.5 287)">Weitergabe oder Vervielfältigung dieses Dokumentes oder dessen Inhalt sind ohne vorherige Genehmigung nicht gestattet. Alle Rechte vorbehalten.</text>
<text x="11.5" y="287" transform="rotate(-90 11.5 287)">Redistribution or reproduction of this document or its contents is not permitted without prior permission. All rights reserved.</text>
<text x="413.8" y="285.8" transform="rotate(-90 413.8 285.8)">Format: A3</text>
</g>
<g font-size="3.4">
<text x="19" y="8.8">7</text>
<text x="79" y="8.8">6</text>
<text x="139" y="8.8">5</text>
<text x="199" y="8.8">4</text>
<text x="259" y="8.8">3</text>
<text x="319" y="8.8">2</text>
<text x="379" y="8.8">1</text>
<text x="18.8" y="18" transform="rotate(-90 18.8 18)">E</text>
<text x="413.8" y="18" transform="rotate(-90 413.8 18)">E</text>
<text x="18.8" y="78" transform="rotate(-90 18.8 78)">D</text>
<text x="413.8" y="78" transform="rotate(-90 413.8 78)">D</text>
<text x="18.8" y="138" transform="rotate(-90 18.8 138)">C</text>
<text x="413.8" y="138" transform="rotate(-90 413.8 138)">C</text>
<text x="18.8" y="198" transform="rotate(-90 18.8 198)">B</text>
<text x="413.8" y="198" transform="rotate(-90 413.8 198)">B</text>
<text x="18.8" y="258" transform="rotate(-90 18.8 258)">A</text>
<text x="413.8" y="258" transform="rotate(-90 413.8 258)">A</text>
<text x="19" y="291">7</text>
<text x="79" y="291.1">6</text>
<text x="139" y="291">5</text>
<text x="199" y="291">4</text>
<text x="259" y="291.1">3</text>
<text x="319" y="291.1">2</text>
<text x="379" y="291">1</text>
</g>
<g font-size="2.8">
<text x="235.2" y="230.9">6</text>
<text x="247.7" y="230.9">2</text>
<text x="255.9" y="230.9">Zylinderkopfschraube M5x30</text>
<text x="300.9" y="230.9">BN610 M5x30</text>
<text x="335.9" y="230.9">Innen-6kt. M5x30, ohne Schaft, A2</text>
<text x="235.2" y="235.2">5</text>
<text x="235.2" y="239.6">4</text>
<text x="247.7" y="235.3">2</text>
<text x="247.7" y="239.6">2</text>
<text x="255.9" y="235.3">O-Ring, ØDi=9, Ød=1.5</text>
<text x="255.9" y="239.7">Rillenkugellager Ø10/26x8</text>
<text x="300.9" y="235.3">Katalogteil</text>
<text x="300.9" y="239.6">6000-ZZ</text>
<text x="335.9" y="235.3">NBR Shore 70°, ØDi=9, Ød=1.5</text>
<text x="335.9" y="239.7">ØDi=10, ØDo=26, b=8, Stahldichtung beidseitig</text>
<text x="235.2" y="244">3</text>
<text x="247.7" y="244">1</text>
<text x="255.9" y="244">Rohr</text>
<text x="300.9" y="244">EF003</text>
<text x="235.2" y="248.4">2</text>
<text x="247.7" y="248.4">2</text>
<text x="255.9" y="248.4">Halter</text>
<text x="300.9" y="248.4">EF002</text>
<text x="235.2" y="252.8">1</text>
<text x="247.7" y="252.8">1</text>
<text x="255.9" y="252.8">Rundstange</text>
<text x="300.9" y="252.8">EF001</text>
<text x="344.6" y="262.5">0.856 kg</text>
<text x="361" y="262.6">ISO 2768 - mk</text>
</g>
<text font-size="2.4" x="232.7" y="281.4">STEINACKERSTRASSE 28 - URDORF</text>
<g font-size="1.9">
<text x="281" y="261.3">3D Model-Datei: EF101_A_Klimmzugstange_Einfach.iam</text>
<text x="281" y="264.3">Zeichnugs-Datei: EF101_A_Klimmzugstange_Einfach.dwg</text>
<text x="341" y="269.3">Entworfen:</text>
<text x="341" y="266.3">Gewicht</text>
<text x="355" y="269.2">01.02.2022</text>
<text x="361" y="266.2">Allgemein-Toleranz</text>
<text x="369" y="269.3">Fabian Sigwart</text>
<text x="381" y="266.3">Maßstab</text>
<text x="401.1" y="269.3">1 / 2</text>
<text x="281" y="274.2">Projekt</text>
<text x="341" y="272.3">Gezeichnet:</text>
<text x="355" y="272.2">09.05.2023</text>
<text x="369" y="272.2">Adrian Moser</text>
<text x="397" y="272.3">Seite</text>
<text x="231" y="286.2">Firma</text>
<text x="281" y="286.2">Titel</text>
<text x="341" y="286.2">Bauteilnummer</text>
<text x="397" y="286.2">Revision</text>
</g>
</svg>
